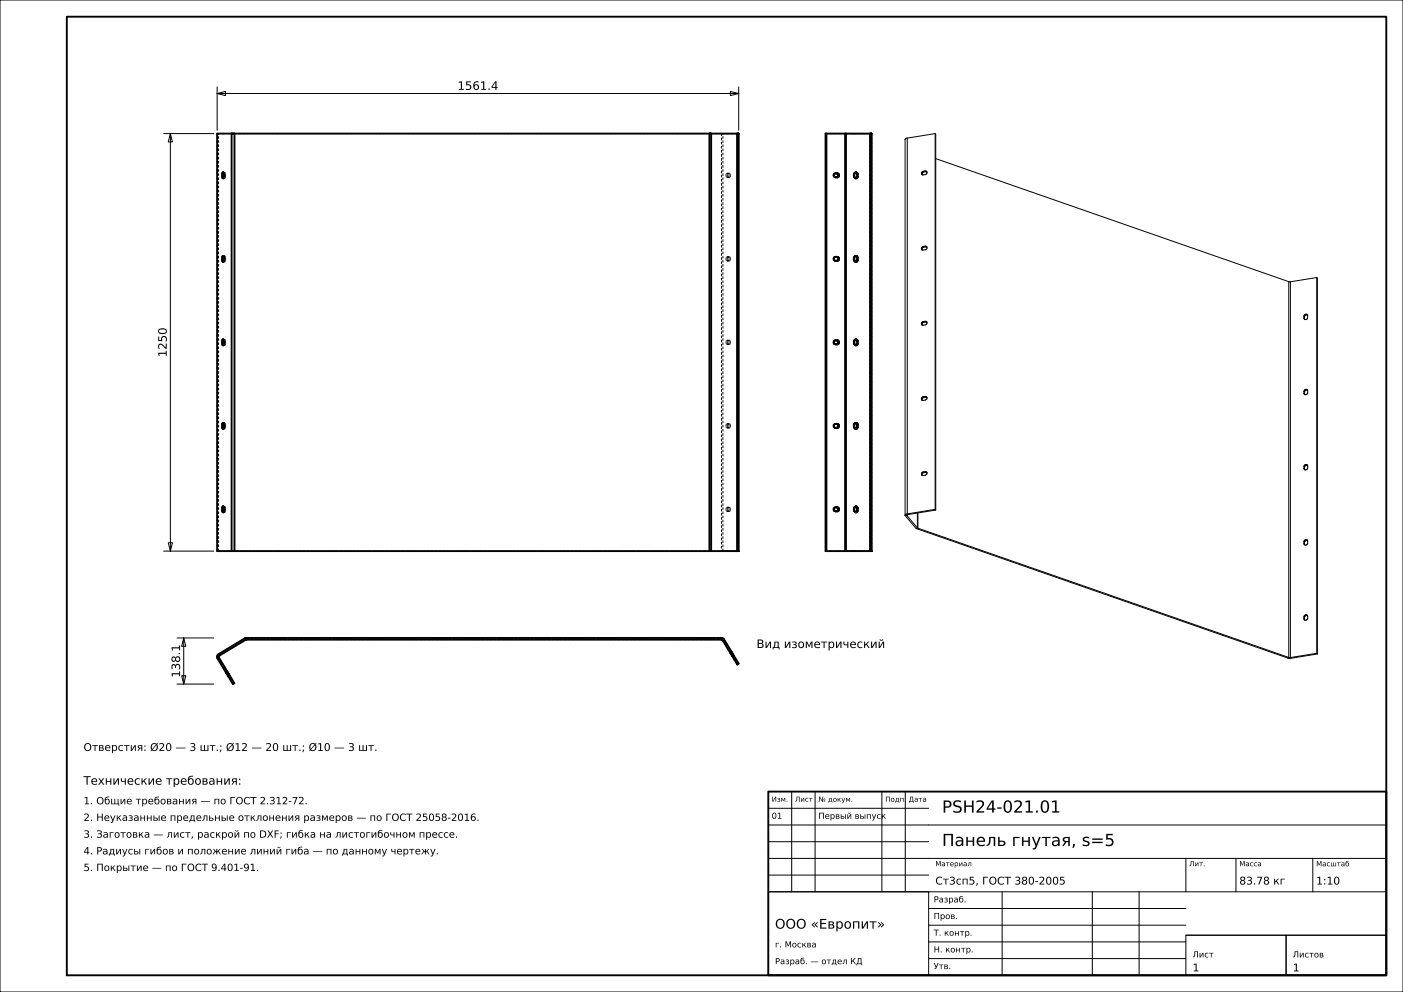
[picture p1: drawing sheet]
<svg xmlns="http://www.w3.org/2000/svg" width="420mm" height="297mm" viewBox="0 0 420 297" stroke-linecap="round" stroke-linejoin="round" font-family="sans-serif">
<g fill="none" stroke="#000" stroke-width=".3">
<path d="M0 0h420v297h-420zM49 40h15M51 40l.6 2.5h-1.2zM51 40v125M65 28l2.5-.6v1.2zM65 26v13M65 28h156.1M218.6 27.4l2.5 .6-2.5 .6zM221.1 26v13M279.9 40l.2 .2v112.5M279.9 40l-8.3 1.3M279.9 40v112.5"/>
<path d="M271.6 41.3l-.7 .5v112.5M271.6 41.3v112.6M276.4 51.3a.59 .59 0 0 0-.5 .4 .59 .59 0 0 0 .1 .6M276.4 51.3l.2 .2M276.6 51.5l-.5 .3-.1 .5M276.9 51.2l.6 .3M276.9 51.2l-.5 .1M276.9 51.2l.2 .2M277.1 51.4l.4 .1M277.1 51.4l-.5 .1M277.5 51.5l-.1 .4-.3 .3-1.1 .1M280.1 47.5l105.7 36.8"/>
<path d="M276.4 73.8a.54 .54 0 0 0-.6 .5 .54 .54 0 0 0 .6 .6l.8-.2 .3-.7M276.4 73.8l.2 .2M276.6 74l-.5 .3-.1 .5M276.9 73.7l.6 .3M276.9 73.7l-.5 .1M276.9 73.7l.2 .2M277.1 73.9l.4 .1M277.1 73.9l-.5 .1M276.4 96.3a.59 .59 0 0 0-.5 .4 .59 .59 0 0 0 .1 .6M276.4 96.3l.2 .2M276.6 96.5l-.5 .3-.1 .5M276.9 96.2l.6 .3"/>
<path d="M276.9 96.2l-.5 .1M276.9 96.2l.2 .2M277.1 96.4l.4 .1M277.1 96.4l-.5 .1M277.5 96.5l-.1 .4-.3 .3-1.1 .1M385.8 84.3l.5 .1M385.8 84.3v112.5M386.3 84.4v112.5M390.3 94.7a.57 .57 0 0 1 .5-.6 .57 .57 0 0 1 .7 .4l-.1 .9-.8 .2M390.3 94.7v.5M390.3 95.2l.3 .4M390.3 95.2l.2 .2"/>
<path d="M390.3 94.7l.2 .2M390.5 94.9v.5M390.5 95.4l.1 .2M391.4 94.3a.65 .65 0 0 0-.9 .6M394.2 83.1l-7.9 1.3M394.2 83.1v112.5M394.2 83.1l.2 .2v112.5M276.4 118.8a.59 .59 0 0 0-.5 .4 .59 .59 0 0 0 .1 .6M276.4 118.8l.2 .2M276.6 119l-.5 .3-.1 .5M276.9 118.7l.6 .3M276.9 118.7l-.5 .1"/>
<path d="M276.9 118.7l.2 .2M277.1 118.9l.4 .1M277.1 118.9l-.5 .1M277.5 119l-.1 .4-.3 .3-1.1 .1M390.3 117.2v.5M390.3 117.7l.3 .4M390.3 117.7l.2 .2M390.3 117.2l.2 .2M390.5 117.4v.5M390.5 117.9l.1 .2M391.4 116.8a.65 .65 0 0 0-.9 .6M391.4 116.9v1l-.8 .2"/>
<path d="M391.4 116.9a.59 .59 0 0 0-.6-.3 .59 .59 0 0 0-.5 .6M390.3 139.7v.5M390.3 139.7l.2 .2M390.5 139.9v.5M391.4 139.3a.65 .65 0 0 0-.9 .6M391.4 139.4v1l-.8 .2M391.4 139.4a.59 .59 0 0 0-.6-.3 .59 .59 0 0 0-.5 .6M270.9 154.3l3.6 4M271 154.2l-.1 .1M271 154.1v.1M271.5 154.2v.1M271.5 154.3l3.1 3.7"/>
<path d="M271.6 153.9l-.6 .2M274.5 158.3l111 38.7M274.6 158l.1 .1M274.6 153.6v4.4M274.7 158.1h.1M274.8 158.1l111 38.7M274.8 153.6v4.5M274.8 158.1l-.3 .2M276.4 141.3a.54 .54 0 0 0-.6 .5 .54 .54 0 0 0 .6 .6l.8-.2 .3-.7M276.4 141.3l.2 .2M276.6 141.5l-.5 .3-.1 .5M276.9 141.2l.6 .3"/>
<path d="M276.9 141.2l-.5 .1M276.9 141.2l.2 .2M277.1 141.4l.4 .1M277.1 141.4l-.5 .1M279.9 152.5l-8.3 1.4M279.9 152.5l.2 .2M280.1 152.7l-8.6 1.5M390.3 140.2l.3 .4M390.3 140.2l.2 .2M390.5 140.4l.1 .2M49 165h15M50.4 162.5h1.2l-.6 2.5z"/>
<path d="M390.3 162.7l.3 .4M390.3 162.2a.57 .57 0 0 1 .5-.6 .57 .57 0 0 1 .7 .4l-.1 .9-.8 .2M390.3 162.2v.5M390.3 162.7l.2 .2M390.3 162.2l.2 .2M390.5 162.9l.1 .2M390.5 162.4v.5M391.4 161.8a.65 .65 0 0 0-.9 .6M53 191h11M55 191l.6 2.5h-1.2zM55 191v13.8M385.8 196.8l.5 .1"/>
<path d="M385.8 196.8l-.3 .2M390.3 184.7v.5M390.3 185.2l.3 .4M390.3 185.2l.2 .2M390.3 184.7l.2 .2M390.5 184.9v.5M390.5 185.4l.1 .2M391.4 184.3a.65 .65 0 0 0-.9 .6M391.4 184.4v1l-.8 .2M391.4 184.4a.59 .59 0 0 0-.6-.3 .59 .59 0 0 0-.5 .6M394.2 195.6l-7.9 1.3M394.2 195.6l.2 .2"/>
<path d="M394.4 195.8l-7.9 1.3-1-.1M53 204.8h11M54.4 202.3h1.2l-.6 2.5zM237 237v30M244 237v30M264 237v30M271 237v30M230 257h185M230 252h48M230 247h185M230 242h48M355 257v10"/>
<path d="M370 257v10M393 257v10M230 267h48v25h-48zM230 267h185M230 262h48M278 277h77M278 272h77M300 267v25M327 267v25M341 267v25M278 287h77M278 282h77"/>
<path d="M355 280h30v12h-30zM355 280h60M385 280h30v12h-30z"/>
</g>
<g fill="none" stroke="#000" stroke-width=".56">
<path d="M20 5h395v287h-395zM65 40h156.1v125h-156.1zM69.3 40v125M70.2 40v125M212.4 40v125M212.9 40v125M220.7 40v125M247.1 40h13.8v125h-13.8zM247.4 40v125M253 40v125M253.2 40v125M260.5 40v125"/>
<path d="M66.5 52.2v.6M66.5 52.2l.1-.5 .3-.1 .2 .6-.2 1.2-.3-.1-.1-.5M66.5 52.8h.4M66.5 52.2h.4M66.9 52.2v.6M66.9 52.8l.1 .4M67 51.8l-.1 .4M249.8 52.1l.9-.2a.61 .61 0 0 1 .5 .6 .61 .61 0 0 1-.5 .6l-.9-.2-.2-.4zM250.4 51.9a.61 .61 0 0 1 .5 .6 .61 .61 0 0 1-.5 .6M256.1 51.6l.4 .6M256.5 52.8h.3M256.5 52.2h.3"/>
<path d="M256.5 52.2v.6M256.5 52.8l-.4 .6M256.8 52.2a.52 .52 0 0 0-.6-.6 .52 .52 0 0 0-.5 .6v.6a.52 .52 0 0 0 .5 .6 .52 .52 0 0 0 .6-.6M256.8 52.2v.6M66.5 77.2v.6M66.5 77.8h.4M66.5 77.2h.4M66.8 76.6h.1M66.8 76.6l-.3 .6M66.9 76.6l.2 .6-.2 1.2-.3-.1-.1-.5M66.9 77.2v.6M66.9 77.8l.1 .4"/>
<path d="M67 76.8l-.1 .4M249.8 77.1l.9-.2a.61 .61 0 0 1 .5 .6 .61 .61 0 0 1-.5 .6l-.9-.2-.2-.4zM250.4 76.9a.61 .61 0 0 1 .5 .6 .61 .61 0 0 1-.5 .6M256.1 76.6l.4 .6M256.5 77.8h.3M256.5 77.2h.3M256.5 77.2v.6M256.5 77.8l-.4 .6M256.8 77.2a.52 .52 0 0 0-.6-.6 .52 .52 0 0 0-.5 .6v.6a.52 .52 0 0 0 .5 .6 .52 .52 0 0 0 .6-.6M256.8 77.2v.6M66.5 102.2v.6M66.5 102.8h.4"/>
<path d="M66.5 102.2h.4M66.8 101.6h.1M66.8 101.6l-.3 .6M66.9 101.6l.2 .6-.2 1.2-.3-.1-.1-.5M66.9 102.2v.6M66.9 102.8l.1 .4M67 101.8l-.1 .4M249.8 102.1l.9-.2a.61 .61 0 0 1 .5 .6 .61 .61 0 0 1-.5 .6l-.9-.2-.2-.4zM250.4 101.9a.61 .61 0 0 1 .5 .6 .61 .61 0 0 1-.5 .6M256.1 101.6l.4 .6M256.5 102.8h.3M256.5 102.2h.3"/>
<path d="M256.5 102.2v.6M256.5 102.8l-.4 .6M256.8 102.2a.52 .52 0 0 0-.6-.6 .52 .52 0 0 0-.5 .6v.6a.52 .52 0 0 0 .5 .6 .52 .52 0 0 0 .6-.6M256.8 102.2v.6M66.5 127.8l.3 .6M66.5 127.2v.6M66.5 127.8h.4M66.5 127.2h.4M66.8 126.6h.1M66.8 126.6l-.3 .6M66.9 128.4h-.1M66.9 126.6l.2 .6-.2 1.2"/>
<path d="M66.9 127.8l.1 .4M66.9 127.2v.6M67 126.8l-.1 .4M249.8 127.1l.9-.2a.61 .61 0 0 1 .5 .6 .61 .61 0 0 1-.5 .6l-.9-.2-.2-.4zM250.4 126.9a.61 .61 0 0 1 .5 .6 .61 .61 0 0 1-.5 .6M256.1 126.6l.4 .6M256.5 127.8h.3M256.5 127.2h.3M256.5 127.8l-.4 .6M256.5 127.2v.6M256.8 127.2a.52 .52 0 0 0-.6-.6 .52 .52 0 0 0-.5 .6v.6a.52 .52 0 0 0 .5 .6 .52 .52 0 0 0 .6-.6M256.8 127.2v.6"/>
<path d="M66.5 152.2v.6M66.5 152.8l.3 .6M66.5 152.8h.4M66.5 152.2h.4M66.8 151.6h.1M66.8 151.6l-.3 .6M66.9 151.6l.2 .6-.2 1.2M66.9 153.4h-.1M66.9 152.2v.6M66.9 152.8l.1 .4M67 151.8l-.1 .4M249.8 152.1l.9-.2a.61 .61 0 0 1 .5 .6 .61 .61 0 0 1-.5 .6l-.9-.2-.2-.4z"/>
<path d="M250.4 151.9a.61 .61 0 0 1 .5 .6 .61 .61 0 0 1-.5 .6M256.1 151.6l.4 .6M256.5 152.8h.3M256.5 152.2h.3M256.5 152.2v.6M256.5 152.8l-.4 .6M256.8 152.2a.52 .52 0 0 0-.6-.6 .52 .52 0 0 0-.5 .6v.6a.52 .52 0 0 0 .5 .6 .52 .52 0 0 0 .6-.6M256.8 152.2v.6M73.8 191.5h142.1M73.8 191l-8.3 4.8-.4 .5v.9l4.6 7.6 .5-.2-4.6-7.7-.1-.4 8.3-5M73.8 191h142.1M73.8 191v.5"/>
<path d="M215.9 191l.9 .5 4.3 7.2-.4 .3-4.3-7.3-.5-.2M215.9 191v.5M230 237h185v55h-185z"/>
</g>
<g fill="none" stroke="#000" stroke-width=".3" stroke-dasharray=".7 .5" stroke-linecap="butt">
<path d="M65 40h.4M65.4 40h4.4M69.8 40h-.5M69.8 40h.1M69.9 40h.1M70 40h.1M70.1 40h.1M70.2 40h142.2M212.4 40h.1M212.5 40h.1M212.6 40h.3M212.6 40h7.8"/>
<path d="M216 40v125M216.4 40h-.4M216.4 40h4.6M220.4 40h.3M220.4 40h.1M220.5 40h.1M220.6 40h.4M220.6 40h-4.6M221 40h.1M247.1 40h7.7M253 40h7.2M254.8 40h.1"/>
<path d="M254.9 40h.1M255 40h.1M255 40h-.2M255 40h-2M255.1 40h-.1M255.1 40h.1M255.2 40h-.1M255.2 40h.1M255.3 40h-.1M255.3 40h.1M255.4 40h-.1M255.4 40h.1"/>
<path d="M255.5 40h-.1M255.5 40h.1M255.6 40h-.1M255.6 40h.1M255.7 40h-.1M255.7 40h.4M255.7 40h.1M255.8 40h.1M255.9 40h.1M256 40h.1M256.1 40h4.7M260.2 40h.3"/>
<path d="M260.2 40h.1M260.3 40h.1M260.4 40h.4M260.4 40h-4.7M260.4 40h.5M260.8 40h.1M260.9 40v125M67 51.8l.1-.1M67.1 53.3l-.1-.1M67.1 51.7v-.1M67.1 53.4v-.1M67.1 51.6h.1"/>
<path d="M67.2 53.4h-.1M67.2 51.6h.1M67.3 53.4h-.1M67.3 51.6l.1 .1M67.4 53.3l-.1 .1M67.4 51.7v.1M67.4 53.2v.1M67.4 51.8l.1 .2M67.5 53l-.1 .2M67.5 52v.2M67.5 52.8v.2M67.5 52.2v.6"/>
<path d="M217.3 52.5v.2M217.3 52.3v.2M217.3 52.7l.1 .2M217.4 52.1l-.1 .2M217.4 52.9l.1 .1M217.5 52l-.1 .1M217.5 53v.1M217.5 51.9v.1M217.5 53.1h.1M217.6 51.9h-.1M217.6 53.1h.3M217.8 52.5v-.2"/>
<path d="M217.8 52.7v-.2M217.8 52.3v-.2M217.8 52.9v-.2M217.8 52.1l.1-.1M217.9 53l-.1-.1M217.9 52v-.1M217.9 53.1h.1M217.9 51.9h-.3M217.9 53.1v-.1M217.9 51.9h.1M218 53.1h-.1M218 51.9h.1"/>
<path d="M218 53.1h.1M218 51.9h-.1M218.1 53.1v-.1M218.1 51.9h-.1M218.1 51.9h-.5M218.1 53.1h-.5M218.1 53.1h-.1M218.1 51.9h.3M218.1 53l.1-.1M218.1 52v-.1M218.2 52.9v-.2M218.2 52.1l-.1-.1"/>
<path d="M218.2 52.7v-.2M218.2 52.3v-.2M218.2 52.5v-.2M218.4 53.1h-.3M218.4 53.1h-.5M218.4 51.9h-.5M218.4 51.9h.1M218.5 51.9v.1M218.5 53.1h-.1M218.5 52l.1 .1M218.5 53v.1M218.6 52.1l.1 .2"/>
<path d="M218.6 52.9l-.1 .1M218.7 52.3v.2M218.7 52.7l-.1 .2M218.7 52.5v.2M249.4 52.5v-.1M249.4 52.6v-.1M249.4 52.4v-.1M249.4 52.7v-.1M249.4 52.3l.1-.1M249.5 52.8l-.1-.1M249.5 52.2v-.1M249.5 52.9v-.1"/>
<path d="M249.5 52.1l.1-.1M249.6 53l-.1-.1M249.6 52l.1-.1M249.7 53.1l-.1-.1M249.7 51.9h.1M249.8 53.1h-.1M249.8 51.9h.1M249.9 51.9h.2M249.9 53.1h.2M249.9 53.1h-.1M249.9 51.9h.5M250.4 53.1h-.5"/>
<path d="M250.4 53.1h.3M250.4 51.9h.3M255.5 52.8v-.6M255.5 52.2v-.1M255.5 52.9v-.1M255.5 52.1v-.1M255.5 53v-.1M255.5 52l.1-.1M255.6 53.1l-.1-.1M255.6 51.9v-.1M255.6 53.2v-.1M255.6 51.8l.1-.1"/>
<path d="M255.7 53.3l-.1-.1M255.7 51.7l.1-.1M255.8 53.4l-.1-.1M255.8 51.6h.1M255.9 53.4h-.1M255.9 51.6h.1M256 53.4h-.1M256 51.6h.1M256.1 53.4h-.1M67 76.8l.1-.1M67.1 78.3l-.1-.1M67.1 76.7v-.1"/>
<path d="M67.1 78.4v-.1M67.1 76.6h.1M67.2 78.4h-.1M67.2 76.6h.1M67.3 78.4h-.1M67.3 76.6l.1 .1M67.4 78.3l-.1 .1M67.4 76.7v.1M67.4 78.2v.1M67.4 76.8l.1 .2M67.5 78l-.1 .2M67.5 77v.2"/>
<path d="M67.5 77.8v.2M67.5 77.2v.6M217.3 77.5v.2M217.3 77.3v.2M217.3 77.7l.1 .2M217.4 77.1l-.1 .2M217.4 77.9l.1 .1M217.5 77l-.1 .1M217.5 78v.1M217.5 76.9v.1M217.5 78.1h.1M217.6 76.9h-.1"/>
<path d="M217.6 78.1h.3M217.8 77.5v-.2M217.8 77.7v-.2M217.8 77.3v-.2M217.8 77.9v-.2M217.8 77.1l.1-.1M217.9 78l-.1-.1M217.9 77v-.1M217.9 78.1h.1M217.9 76.9h-.3M217.9 78.1v-.1M217.9 76.9h.1"/>
<path d="M218 78.1h-.1M218 76.9h.1M218 78.1h.1M218 76.9h-.1M218.1 78.1v-.1M218.1 76.9h-.1M218.1 76.9h-.5M218.1 78.1h-.5M218.1 78.1h-.1M218.1 76.9h.3M218.1 78l.1-.1M218.1 77v-.1"/>
<path d="M218.2 77.9v-.2M218.2 77.1l-.1-.1M218.2 77.7v-.2M218.2 77.3v-.2M218.2 77.5v-.2M218.4 78.1h-.3M218.4 78.1h-.5M218.4 76.9h-.5M218.4 76.9h.1M218.5 76.9v.1M218.5 78.1h-.1M218.5 77l.1 .1"/>
<path d="M218.5 78v.1M218.6 77.1l.1 .2M218.6 77.9l-.1 .1M218.7 77.3v.2M218.7 77.7l-.1 .2M218.7 77.5v.2M249.4 77.5v-.1M249.4 77.6v-.1M249.4 77.4v-.1M249.4 77.7v-.1M249.4 77.3l.1-.1M249.5 77.8l-.1-.1"/>
<path d="M249.5 77.2v-.1M249.5 77.9v-.1M249.5 77.1l.1-.1M249.6 78l-.1-.1M249.6 77l.1-.1M249.7 78.1l-.1-.1M249.7 76.9h.1M249.8 78.1h-.1M249.8 76.9h.1M249.9 76.9h.2M249.9 78.1h.2M249.9 78.1h-.1"/>
<path d="M249.9 76.9h.5M250.4 78.1h-.5M250.4 78.1h.3M250.4 76.9h.3M255.5 77.8v-.6M255.5 77.2v-.1M255.5 77.9v-.1M255.5 77.1v-.1M255.5 78v-.1M255.5 77l.1-.1M255.6 78.1l-.1-.1M255.6 76.9v-.1"/>
<path d="M255.6 78.2v-.1M255.6 76.8l.1-.1M255.7 78.3l-.1-.1M255.7 76.7l.1-.1M255.8 78.4l-.1-.1M255.8 76.6h.1M255.9 78.4h-.1M255.9 76.6h.1M256 78.4h-.1M256 76.6h.1M256.1 78.4h-.1M67 101.8l.1-.1"/>
<path d="M67.1 103.3l-.1-.1M67.1 101.7v-.1M67.1 103.4v-.1M67.1 101.6h.1M67.2 103.4h-.1M67.2 101.6h.1M67.3 103.4h-.1M67.3 101.6l.1 .1M67.4 103.3l-.1 .1M67.4 101.7v.1M67.4 103.2v.1M67.4 101.8l.1 .2"/>
<path d="M67.5 103l-.1 .2M67.5 102v.2M67.5 102.8v.2M67.5 102.2v.6M217.3 102.5v.2M217.3 102.3v.2M217.3 102.7l.1 .2M217.4 102.1l-.1 .2M217.4 102.9l.1 .1M217.5 102l-.1 .1M217.5 103v.1M217.5 101.9v.1"/>
<path d="M217.5 103.1h.1M217.6 101.9h-.1M217.6 103.1h.3M217.8 102.5v-.2M217.8 102.7v-.2M217.8 102.3v-.2M217.8 102.9v-.2M217.8 102.1l.1-.1M217.9 103l-.1-.1M217.9 102v-.1M217.9 103.1h.1M217.9 101.9h-.3"/>
<path d="M217.9 103.1v-.1M217.9 101.9h.1M218 103.1h-.1M218 101.9h.1M218 103.1h.1M218 101.9h-.1M218.1 103.1v-.1M218.1 101.9h-.1M218.1 101.9h-.5M218.1 103.1h-.5M218.1 103.1h-.1M218.1 101.9h.3"/>
<path d="M218.1 103l.1-.1M218.1 102v-.1M218.2 102.9v-.2M218.2 102.1l-.1-.1M218.2 102.7v-.2M218.2 102.3v-.2M218.2 102.5v-.2M218.4 103.1h-.3M218.4 103.1h-.5M218.4 101.9h-.5M218.4 101.9h.1M218.5 101.9v.1"/>
<path d="M218.5 103.1h-.1M218.5 102l.1 .1M218.5 103v.1M218.6 102.1l.1 .2M218.6 102.9l-.1 .1M218.7 102.3v.2M218.7 102.7l-.1 .2M218.7 102.5v.2M249.4 102.5v-.1M249.4 102.6v-.1M249.4 102.4v-.1M249.4 102.7v-.1"/>
<path d="M249.4 102.3l.1-.1M249.5 102.8l-.1-.1M249.5 102.2v-.1M249.5 102.9v-.1M249.5 102.1l.1-.1M249.6 103l-.1-.1M249.6 102l.1-.1M249.7 103.1l-.1-.1M249.7 101.9h.1M249.8 103.1h-.1M249.8 101.9h.1M249.9 101.9h.2"/>
<path d="M249.9 103.1h.2M249.9 103.1h-.1M249.9 101.9h.5M250.4 103.1h-.5M250.4 103.1h.3M250.4 101.9h.3M255.5 102.8v-.6M255.5 102.2v-.1M255.5 102.9v-.1M255.5 102.1v-.1M255.5 103v-.1M255.5 102l.1-.1"/>
<path d="M255.6 103.1l-.1-.1M255.6 101.9v-.1M255.6 103.2v-.1M255.6 101.8l.1-.1M255.7 103.3l-.1-.1M255.7 101.7l.1-.1M255.8 103.4l-.1-.1M255.8 101.6h.1M255.9 103.4h-.1M255.9 101.6h.1M256 103.4h-.1M256 101.6h.1"/>
<path d="M256.1 103.4h-.1M67 126.8l.1-.1M67.1 128.3l-.1-.1M67.1 126.7v-.1M67.1 128.4v-.1M67.1 126.6h.1M67.2 128.4h-.1M67.2 126.6h.1M67.3 128.4h-.1M67.3 126.6l.1 .1M67.4 128.3l-.1 .1M67.4 126.7v.1"/>
<path d="M67.4 128.2v.1M67.4 126.8l.1 .2M67.5 128l-.1 .2M67.5 127v.2M67.5 127.8v.2M67.5 127.2v.6M217.3 127.5v.2M217.3 127.3v.2M217.3 127.7l.1 .2M217.4 127.1l-.1 .2M217.4 127.9l.1 .1M217.5 127l-.1 .1"/>
<path d="M217.5 128v.1M217.5 126.9v.1M217.5 128.1h.1M217.6 126.9h-.1M217.6 128.1h.3M217.8 127.5v-.2M217.8 127.7v-.2M217.8 127.3v-.2M217.8 127.9v-.2M217.8 127.1l.1-.1M217.9 128l-.1-.1M217.9 127v-.1"/>
<path d="M217.9 128.1h.1M217.9 126.9h-.3M217.9 128.1v-.1M217.9 126.9h.1M218 128.1h-.1M218 126.9h.1M218 128.1h.1M218 126.9h-.1M218.1 128.1v-.1M218.1 126.9h-.1M218.1 126.9h-.5M218.1 128.1h-.5"/>
<path d="M218.1 128.1h-.1M218.1 126.9h.3M218.1 128l.1-.1M218.1 127v-.1M218.2 127.9v-.2M218.2 127.1l-.1-.1M218.2 127.7v-.2M218.2 127.3v-.2M218.2 127.5v-.2M218.4 128.1h-.3M218.4 128.1h-.5M218.4 126.9h-.5"/>
<path d="M218.4 126.9h.1M218.5 126.9v.1M218.5 128.1h-.1M218.5 127l.1 .1M218.5 128v.1M218.6 127.1l.1 .2M218.6 127.9l-.1 .1M218.7 127.3v.2M218.7 127.7l-.1 .2M218.7 127.5v.2M249.4 127.5v-.1M249.4 127.6v-.1"/>
<path d="M249.4 127.4v-.1M249.4 127.7v-.1M249.4 127.3l.1-.1M249.5 127.8l-.1-.1M249.5 127.2v-.1M249.5 127.9v-.1M249.5 127.1l.1-.1M249.6 128l-.1-.1M249.6 127l.1-.1M249.7 128.1l-.1-.1M249.7 126.9h.1M249.8 128.1h-.1"/>
<path d="M249.8 126.9h.1M249.9 126.9h.2M249.9 128.1h.2M249.9 128.1h-.1M249.9 126.9h.5M250.4 128.1h-.5M250.4 128.1h.3M250.4 126.9h.3M255.5 127.8v-.6M255.5 127.2v-.1M255.5 127.9v-.1M255.5 127.1v-.1"/>
<path d="M255.5 128v-.1M255.5 127l.1-.1M255.6 128.1l-.1-.1M255.6 126.9v-.1M255.6 128.2v-.1M255.6 126.8l.1-.1M255.7 128.3l-.1-.1M255.7 126.7l.1-.1M255.8 128.4l-.1-.1M255.8 126.6h.1M255.9 128.4h-.1M255.9 126.6h.1"/>
<path d="M256 128.4h-.1M256 126.6h.1M256.1 128.4h-.1M67 151.8l.1-.1M67.1 153.3l-.1-.1M67.1 151.7v-.1M67.1 153.4v-.1M67.1 151.6h.1M67.2 153.4h-.1M67.2 151.6h.1M67.3 153.4h-.1M67.3 151.6l.1 .1"/>
<path d="M67.4 153.3l-.1 .1M67.4 151.7v.1M67.4 153.2v.1M67.4 151.8l.1 .2M67.5 153l-.1 .2M67.5 152v.2M67.5 152.8v.2M67.5 152.2v.6M217.3 152.5v.2M217.3 152.3v.2M217.3 152.7l.1 .2M217.4 152.1l-.1 .2"/>
<path d="M217.4 152.9l.1 .1M217.5 152l-.1 .1M217.5 153v.1M217.5 151.9v.1M217.5 153.1h.1M217.6 151.9h-.1M217.6 153.1h.3M217.8 152.5v-.2M217.8 152.7v-.2M217.8 152.3v-.2M217.8 152.9v-.2M217.8 152.1l.1-.1"/>
<path d="M217.9 153l-.1-.1M217.9 152v-.1M217.9 153.1h.1M217.9 151.9h-.3M217.9 153.1v-.1M217.9 151.9h.1M218 153.1h-.1M218 151.9h.1M218 153.1h.1M218 151.9h-.1M218.1 153.1v-.1M218.1 151.9h-.1"/>
<path d="M218.1 151.9h-.5M218.1 153.1h-.5M218.1 153.1h-.1M218.1 151.9h.3M218.1 153l.1-.1M218.1 152v-.1M218.2 152.9v-.2M218.2 152.1l-.1-.1M218.2 152.7v-.2M218.2 152.3v-.2M218.2 152.5v-.2M218.4 153.1h-.3"/>
<path d="M218.4 153.1h-.5M218.4 151.9h-.5M218.4 151.9h.1M218.5 151.9v.1M218.5 153.1h-.1M218.5 152l.1 .1M218.5 153v.1M218.6 152.1l.1 .2M218.6 152.9l-.1 .1M218.7 152.3v.2M218.7 152.7l-.1 .2M218.7 152.5v.2"/>
<path d="M249.4 152.5v-.1M249.4 152.6v-.1M249.4 152.4v-.1M249.4 152.7v-.1M249.4 152.3l.1-.1M249.5 152.8l-.1-.1M249.5 152.2v-.1M249.5 152.9v-.1M249.5 152.1l.1-.1M249.6 153l-.1-.1M249.6 152l.1-.1M249.7 153.1l-.1-.1"/>
<path d="M249.7 151.9h.1M249.8 153.1h-.1M249.8 151.9h.1M249.9 151.9h.2M249.9 153.1h.2M249.9 153.1h-.1M249.9 151.9h.5M250.4 153.1h-.5M250.4 153.1h.3M250.4 151.9h.3M255.5 152.8v-.6M255.5 152.2v-.1"/>
<path d="M255.5 152.9v-.1M255.5 152.1v-.1M255.5 153v-.1M255.5 152l.1-.1M255.6 153.1l-.1-.1M255.6 151.9v-.1M255.6 153.2v-.1M255.6 151.8l.1-.1M255.7 153.3l-.1-.1M255.7 151.7l.1-.1M255.8 153.4l-.1-.1M255.8 151.6h.1"/>
<path d="M255.9 153.4h-.1M255.9 151.6h.1M256 153.4h-.1M256 151.6h.1M256.1 153.4h-.1M65 165h.4M65.4 165v-125M69.3 165h.5M69.8 165h-4.4M69.9 165h-.1M70 165h-.1M70.1 165h-.1"/>
<path d="M70.2 165h-.1M212.4 165h-142.2M212.5 165h-.1M212.6 165h-.1M212.9 165h-.3M216 165h4.6M216.4 165h4.6M216.4 165h-.4M216.4 165v-125M220.4 165h-7.8M220.5 165h-.1M220.6 165h-.1"/>
<path d="M220.7 165h-.3M221 165h-.4M221 165h.1M247.1 165h7.7M253 165h2M254.8 165h.1M254.8 165h.2M254.9 165h.1M255 165h.1M255.1 165h.1M255.2 165h.1M255.3 165h.1"/>
<path d="M255.4 165h.1M255.5 165h.1M255.6 165h.1M255.7 165h4.7M255.7 165h.1M255.8 165h.1M255.9 165h.1M256 165h.1M256.1 165h4.7M256.1 165h-.4M260.2 165h-7.2M260.3 165h-.1"/>
<path d="M260.4 165h-.1M260.4 165v-125M260.5 165h-.3M260.8 165h-.4M260.8 165h.1M260.9 165h-.5M65 196.8v-.3M65 196.5l.1-.2M65 197v-.2M65.1 196.3l.1-.2M65.1 197.2l-.1-.2M65.2 196.1l.1-.2"/>
<path d="M65.3 195.9l.2-.1M65.5 195.8l7.7-4.7M65.5 196.6v-.1M65.5 196.8v-.2M65.5 196.5l.1-.2M65.6 196.9l-.1-.1M65.6 196.3l.1-.1M65.7 196.2l7.8-4.6M73.2 191.1h.2M73.4 191.1l.2-.1M73.5 191.6l.1-.1M73.6 191h.2"/>
<path d="M73.6 191.5h.2M73.8 191.5h142.1M73.8 191h142.1M215.9 191h.2M215.9 191.5h.2M216.1 191.5l.2 .1M216.1 191l.2 .1M216.3 191.6l.1 .1M216.3 191.1l.2 .1M216.4 191.7l4.3 7.3M216.5 191.2l.2 .1M216.7 191.3l.1 .2"/>
<path d="M216.8 191.5l4.3 7.2M218.6 195.4v.1M218.6 195.5v-.1M218.6 195.5l.1 .1M218.7 195.6l-.1-.1M218.7 195.6l.1 .1M218.8 195.7v.1M218.8 195.7l-.1-.1M218.8 195.8l.1 .2M218.8 195.8v-.1M218.9 196l.1 .1M218.9 196l-.1-.2"/>
<path d="M219 196.1v.1M219 196.1l-.1-.1M219 195.2l-.4 .2M219 195.2h.1M219 196.2l.1 .1M219 196.2v-.1M219.1 195.2h-.1M219.1 195.2v.1M219.1 195.3v-.1M219.1 195.3v.1M219.1 196.3v.1M219.1 196.3l-.1-.1"/>
<path d="M219.1 195.4v-.1M219.1 195.4l.1 .1M219.1 196.4h.1M219.1 196.4v-.1M219.2 196.4v.1M219.2 196.4h-.1M219.2 195.5l-.1-.1M219.2 195.5l.1 .1M219.2 196.5v-.1M219.3 195.6l-.1-.1M219.3 195.6v.1M219.3 195.7v-.1"/>
<path d="M219.3 195.7l.1 .1M219.4 195.8l-.1-.1M219.4 195.8l.1 .1M219.5 195.9l-.1-.1M219.5 195.9v.1M219.5 196v-.1M219.5 196l.1 .1M219.6 196.1l-.1-.1M219.6 196.1v.1M219.6 196.2v-.1M219.6 196.2l-.4 .3M221.1 198.7l-.4 .3"/>
<path d="M67.5 201v.1M67.5 201.1v-.1M67.5 201.1v.1M67.5 201.2v-.1M67.5 201.2h.1M67.6 201.2h-.1M67.6 201.2v.1M67.6 201.3v-.1M67.6 201.3l.1 .1M67.7 201.4l-.1-.1M67.7 201.4v.1M67.7 201.5v-.1"/>
<path d="M67.7 201.5l.1 .1M67.8 201.6l.3 .5M67.8 201.6l-.1-.1M67.9 200.8v.1M67.9 200.9v-.1M67.9 200.9h.1M68 200.9h-.1M68 200.9v.1M68 201v-.1M68 201l.1 .1M68.1 201.1l-.1-.1M68.1 202.1l-.3-.5"/>
<path d="M68.1 201.1v.1M68.1 202.1v.1M68.1 201.2v-.1M68.1 201.2h.1M68.1 202.2h.1M68.1 202.2v-.1M68.2 201.2h-.1M68.2 201.2v.1M68.2 202.2v.1M68.2 202.2h-.1M68.2 201.3v-.1M68.2 201.3l.3 .5"/>
<path d="M68.2 202.3v-.1M68.2 202.3l.1 .1M68.3 202.4l-.1-.1M68.3 202.4v.1M68.3 202.5v-.1M68.3 202.5h.1M68.4 202.5v.1M68.4 202.5h-.1M68.4 202.6v-.1M68.5 201.8v.1M68.5 201.8l-.3-.5M68.5 201.9h.1"/>
<path d="M68.5 201.9v-.1M68.6 201.9v.1M68.6 201.9h-.1M68.6 202v-.1M68.6 202l.1 .1M68.7 202.1l-.1-.1M68.7 202.1v.1M68.7 202.2v-.1M68.7 202.2h.1M68.8 202.2v.1M68.8 202.2h-.1M68.8 202.3v-.1"/>
<path d="M69.7 204.8l-4.6-7.6M69.7 204.8l.5-.2M70.2 204.6l-4.6-7.7"/>
</g>
<g font-size="5">
<text x="282" y="243.3">PSH24-021.01</text>
<text x="282" y="253.3">Панель гнутая, s=5</text>
</g>
<text font-size="4" x="232" y="278">ООО «Европит»</text>
<g font-size="3.5">
<text x="137" y="26.9">1561.4</text>
<text x="49.9" y="106.9" transform="rotate(-90 49.9 106.9)">1250</text>
<text x="226.5" y="194">Вид изометрический</text>
<text x="53.9" y="202.9" transform="rotate(-90 53.9 202.9)">138.1</text>
<text x="25" y="234.9">Технические требования:</text>
</g>
<g font-size="3.2">
<text x="25" y="224.8">Отверстия: Ø20 — 3 шт.; Ø12 — 20 шт.; Ø10 — 3 шт.</text>
<text x="280" y="264.8">Ст3сп5, ГОСТ 380-2005</text>
<text x="371" y="264.8">83.78 кг</text>
<text x="394" y="264.8">1:10</text>
<text x="357" y="290.8">1</text>
<text x="387" y="290.8">1</text>
</g>
<g font-size="3">
<text x="25" y="240.8">1. Общие требования — по ГОСТ 2.312-72.</text>
<text x="25" y="245.8">2. Неуказанные предельные отклонения размеров — по ГОСТ 25058-2016.</text>
<text x="25" y="250.8">3. Заготовка — лист, раскрой по DXF; гибка на листогибочном прессе.</text>
<text x="25" y="255.8">4. Радиусы гибов и положение линий гиба — по данному чертежу.</text>
<text x="25" y="260.8">5. Покрытие — по ГОСТ 9.401-91.</text>
</g>
<g font-size="2.5">
<text x="231" y="245.1">01</text>
<text x="245" y="245.1">Первый выпуск</text>
<text x="279.5" y="270.2">Разраб.</text>
<text x="279.5" y="275.1">Пров.</text>
<text x="279.5" y="280.1">Т. контр.</text>
<text x="232" y="283.6">г. Москва</text>
<text x="279.5" y="285.1">Н. контр.</text>
<text x="357" y="286.6">Лист</text>
<text x="387" y="286.6">Листов</text>
<text x="232" y="288.7">Разраб. — отдел КД</text>
<text x="279.5" y="290.1">Утв.</text>
</g>
<g font-size="2.1">
<text x="231" y="240">Изм.</text>
<text x="238" y="240">Лист</text>
<text x="245" y="240">№ докум.</text>
<text x="265" y="240">Подп.</text>
<text x="272" y="240">Дата</text>
<text x="280" y="259.3">Материал</text>
<text x="356" y="259.3">Лит.</text>
<text x="371" y="259.3">Масса</text>
<text x="394" y="259.4">Масштаб</text>
</g>
</svg>
